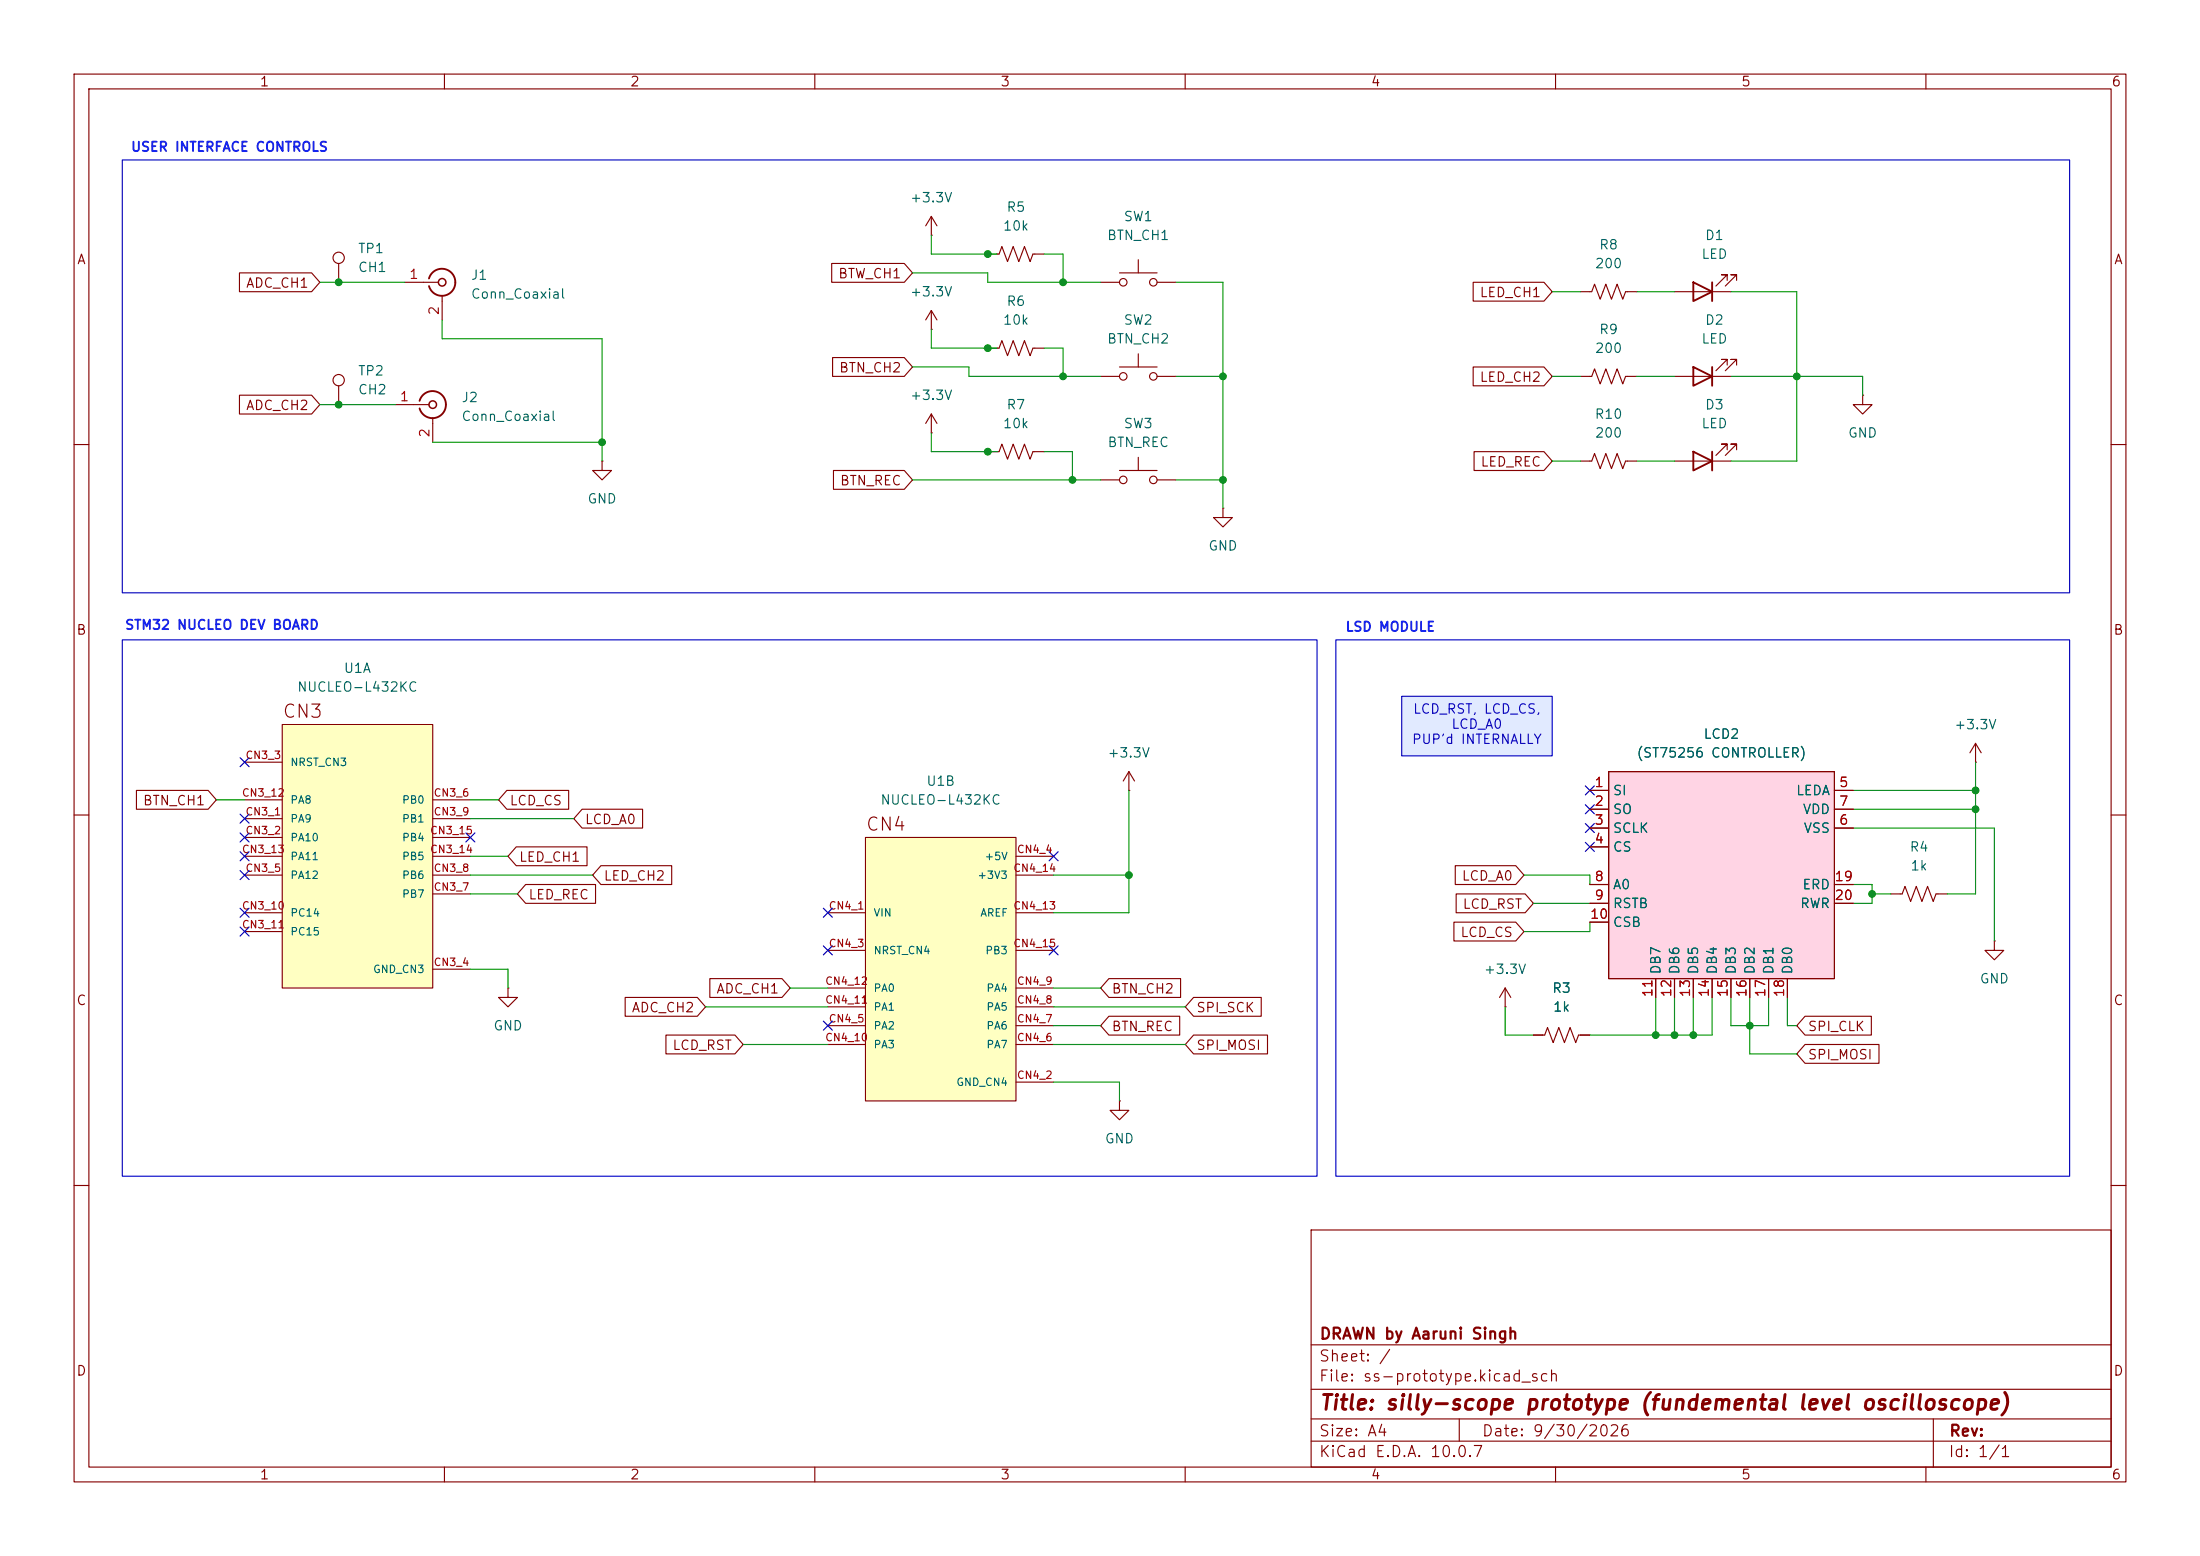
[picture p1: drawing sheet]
<svg xmlns="http://www.w3.org/2000/svg" width="297mm" height="210mm" viewBox="0 0 297 210" stroke-linecap="round" stroke-linejoin="round" font-family="sans-serif">
<g fill="none" stroke="#840000" stroke-width=".15">
<path d="M10 10h277v190h-277zM12 12h273v186h-273zM60 10v2M110 10v2M160 10v2M210 10v2M260 10v2M10 60h2M285 60h2M10 110h2M285 110h2M10 160h2"/>
<path d="M177 166h108v32h-108zM285 160h2M60 198v2M110 198v2M160 198v2M177 194.5h108M177 191.5h108M177 187.5h108M177 181.5h108M197 191.5v3M210 198v2M260 198v2"/>
<path d="M261 191.5v6.5"/>
</g>
<path d="M189.2 94h20.3v8h-20.3z" fill="#e1eaff"/>
<g fill="none" stroke="#840000" stroke-width=".15">
<path d="M148.6 38.1h2.5M151.1 36.8h5.1M153.7 35.1v1.7M156.2 38.1h2.5M266.7 102.9h.1M266.7 100.3l-.8 1.3M266.7 100.3l.8 1.3M266.7 100.3v2.6M255.3 120.7h1.5l.4-1.1 .7 2.1 .8-2.1 .8 2.1 .7-2.1 .8 2.1 .4-1h1.5M269.2 127v1.3h1.3l-1.3 1.2-1.2-1.2h1.2M269.2 127h.1"/>
<circle cx="151.6" cy="38.1" r=".51"/>
<circle cx="155.7" cy="38.1" r=".51"/>
</g>
<path d="M217.2 104.1h30.4v28h-30.4z" fill="#ffd4e4"/>
<g fill="none" stroke="#840000" stroke-width=".15">
<path d="M54.6 38.1h4.6M59.7 39.9v3.3M133.3 34.3h1.6l.4-1 .7 2 .8-2 .7 2 .8-2 .8 2 .3-1h1.6M45.7 52.1v2.5M53.3 54.6h4.6M58.4 56.4v3.3M214.6 106.7h2.6M214.6 109.2h2.6M214.6 111.8h2.6M214.6 114.3h2.6M214.6 119.4h2.6M217.2 104.1h30.4v28h-30.4z"/>
<path d="M247.6 106.7h2.6M247.6 109.2h2.6M247.6 111.8h2.6M247.6 119.4h2.6M207 139.7h1.5l.4-1 .8 2 .7-2 .8 2 .8-2 .7 2 .4-1h1.5M214.6 121.9h2.6M214.6 124.5h2.6M223.5 132.1v2.5M226.1 132.1v2.5M228.6 132.1v2.5M231.1 132.1v2.5M233.7 132.1v2.5"/>
<path d="M236.2 132.1v2.5M238.8 132.1v2.5M241.3 132.1v2.5M247.6 121.9h2.6"/>
<circle cx="45.7" cy="51.3" r=".76"/>
</g>
<path d="M57.9 37.6a1.81 1.81 0 0 1 2.8-1 1.81 1.81 0 0 1 0 3 1.81 1.81 0 0 1-2.8-1M56.6 54.1a1.81 1.81 0 0 1 2.8-1 1.81 1.81 0 0 1 0 3 1.81 1.81 0 0 1-2.8-1" fill="none" stroke="#840000" stroke-width=".25"/>
<g fill="none" stroke="#840000" stroke-width=".2">
<circle cx="59.7" cy="38.1" r=".51"/>
<circle cx="58.4" cy="54.6" r=".51"/>
</g>
<path d="M38.1 97.8h20.3v35.6h-20.3z" fill="#ffffc2"/>
<g fill="none" stroke="#840000" stroke-width=".15">
<path d="M38.1 97.8h20.3v35.6h-20.3zM33 110.5h5.1M33 113h5.1M33 102.9h5.1M33 118.1h5.1M33 108h5.1M33 115.6h5.1M58.4 110.5h5.1M58.4 113h5.1M58.4 118.1h5.1M58.4 108h5.1M58.4 115.6h5.1"/>
<path d="M33 123.2h5.1M33 125.7h5.1M58.4 130.8h5.1M58.4 120.7h5.1M151.1 148.6v1.3h1.3l-1.3 1.2-1.2-1.2h1.2M151.1 148.6h.1"/>
</g>
<path d="M116.8 113h20.4v35.6h-20.4z" fill="#ffffc2"/>
<g fill="none" stroke="#840000" stroke-width=".15">
<path d="M32.3 36.8h9.8l1.1 1.3-1.1 1.3h-9.8zM45.7 35.6v2.5M112.3 35.6h9.8l1.1 1.2-1.1 1.3h-9.8zM125.7 31.8h.1M125.7 29.2l-.7 1.3M125.7 29.2l.8 1.3M125.7 29.2v2.6M198.9 38.1h9.5l1.1 1.3-1.1 1.2h-9.5zM213.4 39.4h1.5l.4-1 .7 2 .8-2 .8 2 .7-2 .8 2 .4-1h1.5M226.1 39.4h7.6M233.2 37.8v-.7h-.8h.8l-1.6 1.5M234.4 37.8v-.7h-.7h.7l-1.5 1.5"/>
<path d="M32.3 53.3h9.8l1.1 1.3-1.1 1.3h-9.8zM112.4 48.3h9.7l1.1 1.2-1.1 1.3h-9.7zM125.7 44.5h.1M125.7 58.4h.1M125.7 41.9v2.6M125.7 55.9v2.5M125.7 41.9l-.7 1.3M125.7 41.9l.8 1.3M125.7 55.9l-.7 1.3M125.7 55.9l.8 1.3M133.3 47h1.6l.4-1 .7 2 .8-2 .7 2 .8-2 .8 2 .3-1h1.6M148.6 50.8h2.5"/>
<path d="M151.1 49.5h5.1M153.7 47.8v1.7M156.2 50.8h2.5M198.9 49.5h9.5l1.1 1.3-1.1 1.3h-9.5zM213.4 50.8h1.5l.4-1 .7 2 .8-2 .8 2 .7-2 .8 2 .4-1h1.5M226.1 50.8h7.6M233.2 49.3v-.8h-.8h.8l-1.6 1.5M234.4 49.3v-.8h-.7h.7l-1.5 1.5M251.5 53.3v1.3h1.2l-1.2 1.3-1.3-1.3h1.3M251.5 53.3h.1M81.3 62.2v1.3h1.2l-1.2 1.3-1.3-1.3h1.3M81.3 62.2h.1"/>
<path d="M112.5 63.5h9.6l1.1 1.3-1.1 1.2h-9.6zM133.3 61h1.6l.4-1.1 .7 2.1 .8-2.1 .7 2.1 .8-2.1 .8 2.1 .3-1h1.6M148.6 64.8h2.5M151.1 63.5h5.1M153.7 61.7v1.8M156.2 64.8h2.5M165.1 68.6v1.3h1.3l-1.3 1.2-1.3-1.2h1.3M165.1 68.6h.1M199 61h9.4l1.1 1.2-1.1 1.3h-9.4zM213.4 62.2h1.5l.4-1 .7 2 .8-2 .8 2 .7-2 .8 2 .4-1h1.5M226.1 62.2h7.6M233.2 60.7v-.8h-.8h.8l-1.6 1.6"/>
<path d="M234.4 60.7v-.8h-.7h.7l-1.5 1.6M18.4 106.7h9.7l1.1 1.3-1.1 1.2h-9.7zM68.4 106.7h8.4v2.5h-8.4l-1.1-1.2zM69.7 114.3h9.6v2.5h-9.6l-1.1-1.2zM71 119.4h9.4v2.5h-9.4l-1.2-1.2zM78.6 109.2h8.1v2.6h-8.1l-1.1-1.3zM81.1 116.8h9.6v2.6h-9.6l-1.1-1.3zM116.8 113h20.4v35.6h-20.4zM137.2 115.6h5M137.2 118.1h5M152.4 106.7h.1M152.4 104.1l-.8 1.3"/>
<path d="M152.4 104.1l.8 1.3M152.4 104.1v2.6M196.5 116.8h8.1l1.1 1.3-1.1 1.3h-8.1zM214.6 106.7h2.6M214.6 109.2h2.6M214.6 111.8h2.6M214.6 114.3h2.6M214.6 119.4h2.6M247.6 106.7h2.6M247.6 109.2h2.6M247.6 111.8h2.6M247.6 119.4h2.6"/>
<path d="M68.6 133.4v1.2h1.2l-1.2 1.3-1.3-1.3h1.3M68.6 133.4h.1M84.4 134.6h9.7l1.1 1.3-1.1 1.3h-9.7zM89.9 139.7h9.3l1.1 1.3-1.1 1.2h-9.3zM95.8 132.1h9.8l1.1 1.3-1.1 1.2h-9.8zM111.8 123.2h5M111.8 128.3h5M111.8 138.4h5M111.8 135.9h5M111.8 133.4h5M137.2 123.2h5M137.2 128.3h5"/>
<path d="M137.2 138.4h5M137.2 135.9h5M137.2 133.4h5M149.7 137.2h9.6v2.5h-9.6l-1.1-1.3zM149.7 132.1h9.7v2.5h-9.7l-1.1-1.2zM161.1 139.7h10v2.5h-10l-1.1-1.2zM161.1 134.6h9.2v2.6h-9.2l-1.1-1.3zM196.3 124.5h8.3l1.1 1.2-1.1 1.3h-8.3zM196.6 120.6h9.3l1.1 1.3-1.1 1.3h-9.3zM203.2 135.9h.1M203.2 133.4l-.8 1.2M203.2 133.4l.8 1.2"/>
<path d="M203.2 133.4v2.5M207 139.7h1.3M213.4 139.7h1.2M214.6 121.9h2.6M214.6 124.5h2.6M223.5 132.1v2.5M226.1 132.1v2.5M228.6 132.1v2.5M231.1 132.1v2.5M233.7 132.1v2.5M236.2 132.1v2.5M238.8 132.1v2.5"/>
<path d="M241.3 132.1v2.5M243.7 137.2h8.9v2.5h-8.9l-1.1-1.3zM247.6 121.9h2.6M111.8 141h5M137.2 146.1h5M137.2 141h5M243.7 141h10v2.5h-10l-1.1-1.3z"/>
<circle cx="45.7" cy="34.8" r=".76"/>
<circle cx="151.6" cy="50.8" r=".51"/>
<circle cx="155.7" cy="50.8" r=".51"/>
<circle cx="151.6" cy="64.8" r=".51"/>
<circle cx="155.7" cy="64.8" r=".51"/>
</g>
<path d="M228.6 38.1l2.5 1.3-2.5 1.2zM231.1 38.1v2.5M228.6 49.5l2.5 1.3-2.5 1.3zM231.1 49.5v2.6M228.6 61l2.5 1.2-2.5 1.3zM231.1 61v2.5" fill="none" stroke="#840000" stroke-width=".25"/>
<g fill="none" stroke="#009600" stroke-width=".15">
<path d="M43.2 38.1h11.4M123.2 36.8h10.1v1.3h15.3M125.7 31.8v2.5h8.9M141 34.3h2.5v3.8M158.7 38.1h6.4v30.5M209.5 39.4h3.9M221 39.4h5.1M233.7 39.4h8.9v22.8h-8.9M43.2 54.6h10.1M58.4 59.7h22.9M59.7 43.2v2.5h21.6v16.5M123.2 49.5h7.6v1.3h17.8"/>
<path d="M125.7 44.5v2.5h8.9M125.7 58.4v2.6h8.9M141 47h2.5v3.8M158.7 50.8h6.4M209.5 50.8h3.9M221 50.8h5.1M233.7 50.8h17.8v2.5M123.2 64.8h25.4M141 61h3.8v3.8M158.7 64.8h6.4M209.5 62.2h3.9M221 62.2h5.1"/>
<path d="M29.2 108h3.8M63.5 118.1h16.5M63.5 108h3.8M63.5 115.6h5.1M63.5 110.5h14M142.2 118.1h10.2M152.4 106.7v16.5h-10.2M205.7 118.1h8.9v1.3M250.2 119.4h2.5v2.5h-2.5M250.2 109.2h16.5M250.2 106.7h16.5M250.2 111.8h19v15.2"/>
<path d="M266.7 102.9v17.8h-3.8M63.5 130.8h5.1v2.6M63.5 120.7h6.3M95.2 135.9h16.6M106.7 133.4h5.1M142.2 138.4h6.4M142.2 133.4h6.4M142.2 135.9h17.8M203.2 135.9v3.8h3.8M207 121.9h7.6M214.6 124.5v1.2h-8.9M223.5 134.6v5.1"/>
<path d="M226.1 134.6v5.1M228.6 134.6v5.1M231.1 134.6v5.1h-16.5M233.7 134.6v3.8h5.1v-3.8M236.2 134.6v7.6h6.4M241.3 134.6v3.8h1.3M252.7 120.7h2.6M100.3 141h11.5M142.2 141h17.8M142.2 146.1h8.9v2.5"/>
</g>
<g fill="none" stroke="#000084" stroke-width=".15">
<path d="M32.4 115l1.2 1.2M32.4 109.9l1.2 1.2M32.4 117.5l1.2 1.2M32.4 112.4l1.2 1.2M32.4 102.3l1.2 1.2M33.6 115l-1.2 1.2M33.6 109.9l-1.2 1.2M33.6 117.5l-1.2 1.2M33.6 112.4l-1.2 1.2M33.6 102.3l-1.2 1.2M62.9 112.4l1.2 1.2M64.1 112.4l-1.2 1.2"/>
<path d="M141.6 115l1.2 1.2M142.8 115l-1.2 1.2M214 106.1l1.2 1.2M214 108.6l1.2 1.2M214 113.7l1.2 1.2M214 111.2l1.2 1.2M215.2 106.1l-1.2 1.2M215.2 108.6l-1.2 1.2M215.2 113.7l-1.2 1.2M215.2 111.2l-1.2 1.2M32.4 125.1l1.2 1.2M32.4 122.6l1.2 1.2"/>
<path d="M33.6 125.1l-1.2 1.2M33.6 122.6l-1.2 1.2M111.2 127.7l1.2 1.2M111.2 122.6l1.2 1.2M111.2 137.8l1.2 1.2M112.4 127.7l-1.2 1.2M112.4 122.6l-1.2 1.2M112.4 137.8l-1.2 1.2M141.6 127.7l1.2 1.2M142.8 127.7l-1.2 1.2"/>
</g>
<path d="M16.5 21.6h262.9v58.4h-262.9zM16.5 86.4h161.3v72.4h-161.3zM180.3 86.4h99.1v72.4h-99.1zM189.2 94h20.3v8h-20.3z" fill="none" stroke="#0000c2" stroke-width=".15"/>
<g fill="#009600" stroke="#009600" stroke-width=".14">
<circle cx="45.7" cy="38.1" r=".46"/>
<circle cx="45.7" cy="54.6" r=".46"/>
<circle cx="81.3" cy="59.7" r=".46"/>
<circle cx="236.2" cy="138.4" r=".46"/>
<circle cx="228.6" cy="139.7" r=".46"/>
<circle cx="223.5" cy="139.7" r=".46"/>
<circle cx="242.6" cy="50.8" r=".46"/>
<circle cx="133.3" cy="47" r=".46"/>
<circle cx="143.5" cy="50.8" r=".46"/>
<circle cx="144.8" cy="64.8" r=".46"/>
<circle cx="165.1" cy="50.8" r=".46"/>
<circle cx="165.1" cy="64.8" r=".46"/>
<circle cx="266.7" cy="106.7" r=".46"/>
<circle cx="266.7" cy="109.2" r=".46"/>
<circle cx="252.7" cy="120.7" r=".46"/>
<circle cx="226.1" cy="139.7" r=".46"/>
<circle cx="152.4" cy="118.1" r=".46"/>
<circle cx="133.3" cy="61" r=".46"/>
<circle cx="133.3" cy="34.3" r=".46"/>
<circle cx="143.5" cy="38.1" r=".46"/>
</g>
<text font-size="2" fill="#840000" x="178" y="190.8">Title: silly-scope prototype (fundemental level oscilloscope)</text>
<g font-size="1.8" fill="#840000">
<text x="38" y="97.3">CN3</text>
<text x="116.8" y="112.6">CN4</text>
</g>
<g font-size="1.5" fill="#840000">
<text x="178" y="184.1">Sheet: /</text>
<text x="178" y="181.1">DRAWN by Aaruni Singh</text>
<text x="178" y="186.8">File: ss-prototype.kicad_sch</text>
<text x="178" y="197">KiCad E.D.A. 10.0.7</text>
<text x="178" y="194.2">Size: A4</text>
<text x="200" y="194.2">Date: 9/30/2026</text>
<text x="263" y="197">Id: 1/1</text>
<text x="263" y="194.2">Rev:</text>
</g>
<g font-size="1.3" fill="#840000">
<text x="35" y="12">1</text>
<text x="85" y="12">2</text>
<text x="135" y="12">3</text>
<text x="185" y="12">4</text>
<text x="235" y="12">5</text>
<text x="285" y="12">6</text>
<text x="10.3" y="36">A</text>
<text x="285.3" y="36">A</text>
<text x="33.1" y="39.2">ADC_CH1</text>
<text x="113.1" y="37.9">BTW_CH1</text>
<text x="199.7" y="40.4">LED_CH1</text>
<text x="113.2" y="50.6">BTN_CH2</text>
<text x="199.7" y="51.9">LED_CH2</text>
<text x="33.1" y="55.7">ADC_CH2</text>
<text x="113.3" y="65.8">BTN_REC</text>
<text x="199.8" y="63.3">LED_REC</text>
<text x="10.2" y="86">B</text>
<text x="285.2" y="86">B</text>
<text x="19.2" y="109">BTN_CH1</text>
<text x="68.7" y="109">LCD_CS</text>
<text x="78.9" y="111.5">LCD_A0</text>
<text x="70" y="116.6">LED_CH1</text>
<text x="81.4" y="119.2">LED_CH2</text>
<text x="197.3" y="119.2">LCD_A0</text>
<text x="71.3" y="121.7">LED_REC</text>
<text x="197.4" y="123">LCD_RST</text>
<text x="197.1" y="126.8">LCD_CS</text>
<text x="10.2" y="136">C</text>
<text x="85.2" y="136.9">ADC_CH2</text>
<text x="96.6" y="134.4">ADC_CH1</text>
<text x="150" y="134.4">BTN_CH2</text>
<text x="161.4" y="136.9">SPI_SCK</text>
<text x="285.2" y="136">C</text>
<text x="90.7" y="142">LCD_RST</text>
<text x="150" y="139.5">BTN_REC</text>
<text x="161.4" y="142">SPI_MOSI</text>
<text x="244" y="143.3">SPI_MOSI</text>
<text x="244" y="139.5">SPI_CLK</text>
<text x="10.2" y="186">D</text>
<text x="285.2" y="186">D</text>
<text x="35" y="200">1</text>
<text x="85" y="200">2</text>
<text x="135" y="200">3</text>
<text x="185" y="200">4</text>
<text x="235" y="200">5</text>
<text x="285" y="200">6</text>
</g>
<g font-size="1.3" fill="#1227ff">
<text x="17.6" y="20.8">USER INTERFACE CONTROLS</text>
<text x="16.8" y="85.3">STM32 NUCLEO DEV BOARD</text>
<text x="181.6" y="85.5">LSD MODULE</text>
</g>
<g font-size="1.3" fill="#006464">
<text x="122.8" y="27.6">+3.3V</text>
<text x="135.8" y="28.9">R5</text>
<text x="48.2" y="34.5">TP1</text>
<text x="135.3" y="31.4">10k</text>
<text x="149.4" y="32.7">BTN_CH1</text>
<text x="151.6" y="30.2">SW1</text>
<text x="215.8" y="34">R8</text>
<text x="229.6" y="35.3">LED</text>
<text x="230.1" y="32.7">D1</text>
<text x="48.2" y="37">CH1</text>
<text x="63.5" y="38.1">J1</text>
<text x="63.5" y="40.6">Conn_Coaxial</text>
<text x="122.8" y="40.3">+3.3V</text>
<text x="135.8" y="41.6">R6</text>
<text x="215.2" y="36.5">200</text>
<text x="135.3" y="44.1">10k</text>
<text x="149.4" y="46.7">BTN_CH2</text>
<text x="151.6" y="44.1">SW2</text>
<text x="215.2" y="48">200</text>
<text x="215.8" y="45.4">R9</text>
<text x="229.6" y="46.7">LED</text>
<text x="230.1" y="44.1">D2</text>
<text x="48.2" y="51">TP2</text>
<text x="48.2" y="53.5">CH2</text>
<text x="62.2" y="54.6">J2</text>
<text x="62.2" y="57.1">Conn_Coaxial</text>
<text x="122.8" y="54.3">+3.3V</text>
<text x="135.3" y="58.1">10k</text>
<text x="135.8" y="55.6">R7</text>
<text x="151.6" y="58.1">SW3</text>
<text x="215.2" y="56.8">R10</text>
<text x="215.2" y="59.4">200</text>
<text x="229.6" y="58.1">LED</text>
<text x="230.1" y="55.6">D3</text>
<text x="249.4" y="59.4">GND</text>
<text x="149.4" y="60.7">BTN_REC</text>
<text x="79.2" y="68.3">GND</text>
<text x="163" y="74.6">GND</text>
<text x="40" y="93.7">NUCLEO-L432KC</text>
<text x="46.3" y="91.1">U1A</text>
<text x="229.9" y="100">LCD2</text>
<text x="263.7" y="98.8">+3.3V</text>
<text x="125" y="106.4">U1B</text>
<text x="149.4" y="102.6">+3.3V</text>
<text x="217.7" y="107.6">SI</text>
<text x="220.9" y="102.6">(ST75256 CONTROLLER)</text>
<text x="242.4" y="107.6">LEDA</text>
<text x="118.8" y="108.9">NUCLEO-L432KC</text>
<text x="217.7" y="110.2">SO</text>
<text x="217.7" y="112.7">SCLK</text>
<text x="243.3" y="110.2">VDD</text>
<text x="243.4" y="112.7">VSS</text>
<text x="217.7" y="115.3">CS</text>
<text x="257.7" y="115.3">R4</text>
<text x="257.8" y="117.8">1k</text>
<text x="217.7" y="120.3">A0</text>
<text x="217.7" y="122.9">RSTB</text>
<text x="217.7" y="125.4">CSB</text>
<text x="242.9" y="122.9">RWR</text>
<text x="243.2" y="120.3">ERD</text>
<text x="200.2" y="131.8">+3.3V</text>
<text x="224.5" y="131.6" transform="rotate(-90 224.5 131.6)">DB7</text>
<text x="227" y="131.6" transform="rotate(-90 227 131.6)">DB6</text>
<text x="229.6" y="131.6" transform="rotate(-90 229.6 131.6)">DB5</text>
<text x="232.1" y="131.6" transform="rotate(-90 232.1 131.6)">DB4</text>
<text x="234.6" y="131.6" transform="rotate(-90 234.6 131.6)">DB3</text>
<text x="237.2" y="131.6" transform="rotate(-90 237.2 131.6)">DB2</text>
<text x="239.7" y="131.6" transform="rotate(-90 239.7 131.6)">DB1</text>
<text x="242.3" y="131.6" transform="rotate(-90 242.3 131.6)">DB0</text>
<text x="209.5" y="134.3">R3</text>
<text x="209.6" y="136.9">1k</text>
<text x="267.2" y="133">GND</text>
<text x="66.5" y="139.4">GND</text>
<text x="149.1" y="154.6">GND</text>
</g>
<g font-size="1.3" fill="#a90000">
<text x="55.1" y="38">1</text>
<text x="59.6" y="42.6" transform="rotate(-90 59.6 42.6)">2</text>
<text x="53.9" y="54.5">1</text>
<text x="58.3" y="59.2" transform="rotate(-90 58.3 59.2)">2</text>
<text x="215.2" y="106.5">1</text>
<text x="248.2" y="106.5">5</text>
<text x="215.2" y="109.1">2</text>
<text x="215.2" y="111.6">3</text>
<text x="248.2" y="111.6">6</text>
<text x="248.2" y="109.1">7</text>
<text x="215.2" y="114.2">4</text>
<text x="215.2" y="119.2">8</text>
<text x="247.6" y="119.2">19</text>
<text x="214.6" y="124.3">10</text>
<text x="215.2" y="121.8">9</text>
<text x="247.6" y="121.8">20</text>
<text x="223.4" y="134.7" transform="rotate(-90 223.4 134.7)">11</text>
<text x="225.9" y="134.7" transform="rotate(-90 225.9 134.7)">12</text>
<text x="228.5" y="134.7" transform="rotate(-90 228.5 134.7)">13</text>
<text x="231" y="134.7" transform="rotate(-90 231 134.7)">14</text>
<text x="233.5" y="134.7" transform="rotate(-90 233.5 134.7)">15</text>
<text x="236.1" y="134.7" transform="rotate(-90 236.1 134.7)">16</text>
<text x="238.6" y="134.7" transform="rotate(-90 238.6 134.7)">17</text>
<text x="241.2" y="134.7" transform="rotate(-90 241.2 134.7)">18</text>
</g>
<g font-size="1.3" fill="#0000c2">
<text x="190.5" y="100.7">PUP'd INTERNALLY</text>
<text x="190.7" y="96.6">LCD_RST, LCD_CS,</text>
<text x="195.8" y="98.7">LCD_A0</text>
</g>
<g font-size="1" fill="#a90000">
<text x="32.6" y="107.8">CN3_12</text>
<text x="33.1" y="102.7">CN3_3</text>
<text x="58.5" y="107.8">CN3_6</text>
<text x="33.1" y="110.3">CN3_1</text>
<text x="33.1" y="112.8">CN3_2</text>
<text x="58" y="112.8">CN3_15</text>
<text x="58.5" y="110.3">CN3_9</text>
<text x="32.6" y="115.4">CN3_13</text>
<text x="33.1" y="117.9">CN3_5</text>
<text x="58" y="115.4">CN3_14</text>
<text x="58.5" y="117.9">CN3_8</text>
<text x="136.7" y="117.9">CN4_14</text>
<text x="137.2" y="115.4">CN4_4</text>
<text x="32.6" y="123">CN3_10</text>
<text x="32.6" y="125.5">CN3_11</text>
<text x="58.5" y="120.5">CN3_7</text>
<text x="111.8" y="123">CN4_1</text>
<text x="136.7" y="123">CN4_13</text>
<text x="58.5" y="130.6">CN3_4</text>
<text x="111.8" y="128.1">CN4_3</text>
<text x="136.7" y="128.1">CN4_15</text>
<text x="111.3" y="135.7">CN4_11</text>
<text x="111.3" y="133.2">CN4_12</text>
<text x="137.2" y="135.7">CN4_8</text>
<text x="137.2" y="133.2">CN4_9</text>
<text x="111.3" y="140.8">CN4_10</text>
<text x="111.8" y="138.2">CN4_5</text>
<text x="137.2" y="140.8">CN4_6</text>
<text x="137.2" y="138.2">CN4_7</text>
<text x="137.2" y="145.9">CN4_2</text>
</g>
<g font-size="1" fill="#006464">
<text x="39.1" y="103.6">NRST_CN3</text>
<text x="39.1" y="111.3">PA9</text>
<text x="39.1" y="113.8">PA10</text>
<text x="39.1" y="108.7">PA8</text>
<text x="54.2" y="108.7">PB0</text>
<text x="54.2" y="111.3">PB1</text>
<text x="54.2" y="113.8">PB4</text>
<text x="39.1" y="118.9">PA12</text>
<text x="39.1" y="116.3">PA11</text>
<text x="54.2" y="118.9">PB6</text>
<text x="54.2" y="116.3">PB5</text>
<text x="131.9" y="118.9">+3V3</text>
<text x="132.8" y="116.3">+5V</text>
<text x="39.1" y="124">PC14</text>
<text x="54.2" y="121.4">PB7</text>
<text x="117.9" y="124">VIN</text>
<text x="132.3" y="124">AREF</text>
<text x="39.1" y="126.5">PC15</text>
<text x="50.3" y="131.6">GND_CN3</text>
<text x="117.9" y="129">NRST_CN4</text>
<text x="132.9" y="129">PB3</text>
<text x="117.9" y="136.7">PA1</text>
<text x="117.9" y="134.1">PA0</text>
<text x="133.1" y="136.7">PA5</text>
<text x="133.1" y="134.1">PA4</text>
<text x="117.9" y="139.2">PA2</text>
<text x="117.9" y="141.7">PA3</text>
<text x="133.1" y="141.7">PA7</text>
<text x="133.1" y="139.2">PA6</text>
<text x="129" y="146.8">GND_CN4</text>
</g>
</svg>
